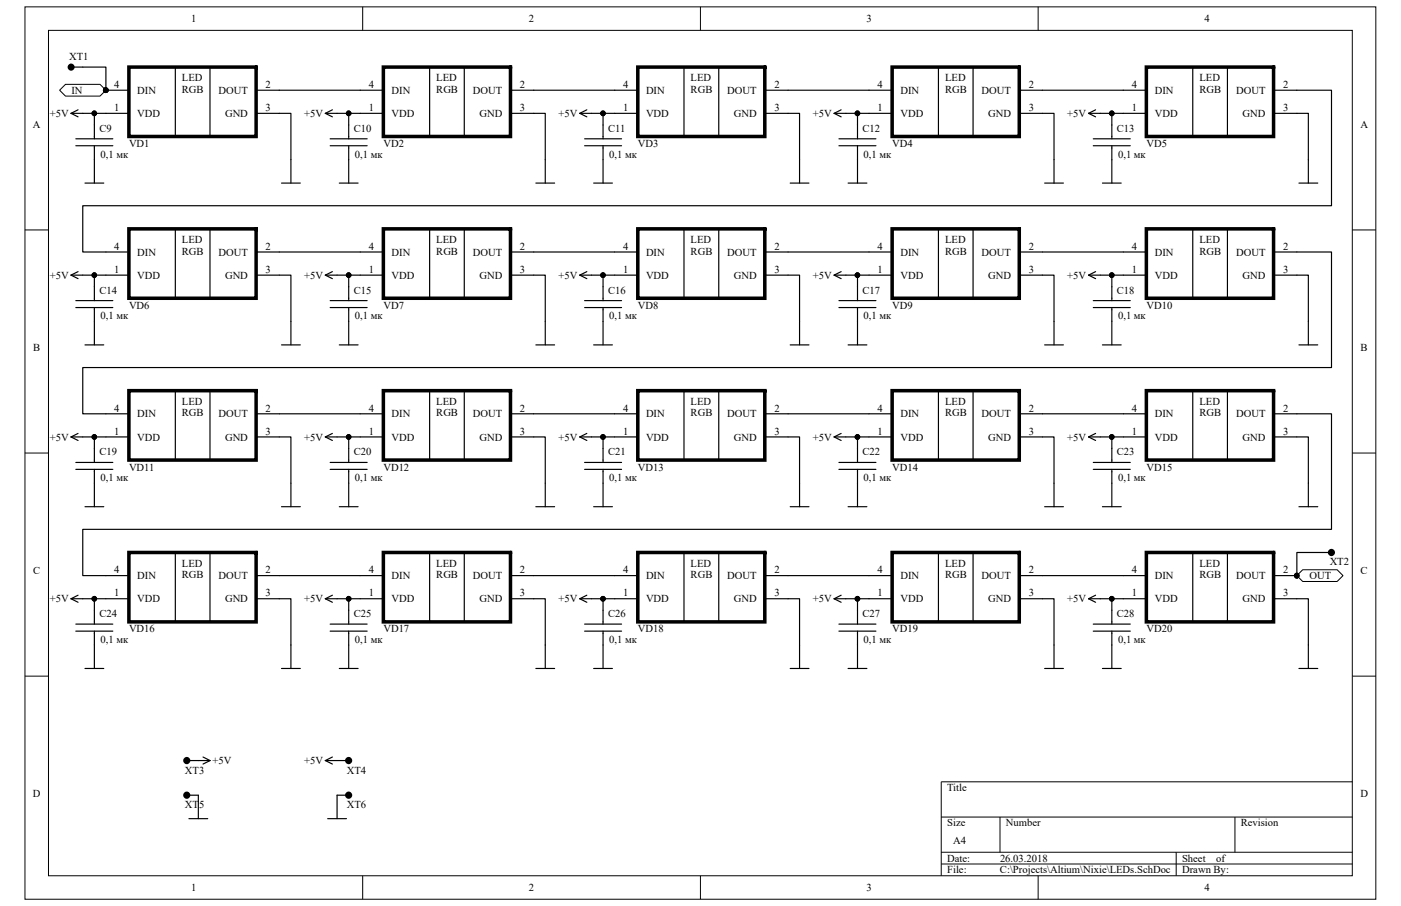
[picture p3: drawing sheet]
<svg xmlns="http://www.w3.org/2000/svg" width="864mm" height="559mm" viewBox="0 0 864 559" stroke-linecap="round" stroke-linejoin="round" font-family="sans-serif">
<path d="M15 4h833v551h-833z" fill="none" stroke="#000" stroke-width=".62"/>
<path d="M30 19h804v521h-804z" fill="#fff"/>
<g fill="none" stroke="#000" stroke-width=".62">
<path d="M30 19h804v521h-804zM224 4v15M432 4v15M640 4v15M15 142h15M834 142h14M15 279h15M834 279h14M15 417h15M834 417h14M834 482h-254v58M580 504h254"/>
<path d="M616 504v22M761 504v22M580 526h254M580 533h254M725 526v14M224 540v15M432 540v15M640 540v15"/>
</g>
<path d="M44 70l4 2M44 70h7M48 68l-4 2M58 77v9M47 90h23M47 86h23M58 90v23M52 113h12" fill="none" stroke="#000" stroke-width=".72"/>
<path d="M37 56l3-4h22l3 4-3 3h-22z" fill-rule="evenodd" fill="#fff"/>
<g fill="none" stroke="#000" stroke-width=".62">
<path d="M37 56l3-4h22l3 4-3 3h-22z"/>
<circle cx="65" cy="56" r="1.5"/>
</g>
<circle cx="65" cy="56" r="1.5" fill="#000"/>
<path d="M79 41v43h79v-43z" fill-rule="evenodd" fill="#fff" stroke="#000" stroke-width="2.2"/>
<g fill="none" stroke="#000" stroke-width=".72">
<path d="M65 56h15M108 41v43M129 41v43M158 56h14M65 70h15M158 70h14M201 70l4 2M201 70h7M205 68l-4 2M215 77v9M179 98v15M204 90h22"/>
<path d="M204 86h22M215 90v23M174 113h11M209 113h12"/>
</g>
<circle cx="65" cy="56" r="1.5" fill="#000"/>
<circle cx="65" cy="56" r="1.5" fill="none" stroke="#000" stroke-width=".62"/>
<path d="M236 41v43h79v-43z" fill-rule="evenodd" fill="#fff" stroke="#000" stroke-width="2.2"/>
<g fill="none" stroke="#000" stroke-width=".72">
<path d="M222 56h14M265 41v43M286 41v43M315 56h14M222 70h14M315 70h14M357 70l5 2M357 70h8M362 68l-5 2M372 77v9M336 98v15M360 90h23"/>
<path d="M360 86h23M372 90v23M330 113h12M366 113h12"/>
</g>
<path d="M393 41v43h78v-43z" fill-rule="evenodd" fill="#fff" stroke="#000" stroke-width="2.2"/>
<g fill="none" stroke="#000" stroke-width=".72">
<path d="M379 56h14M422 41v43M443 41v43M472 56h14M379 70h14M472 70h14M514 70l4 2M514 70h7M518 68l-4 2M529 77v9M493 98v15M517 90h23"/>
<path d="M517 86h23M529 90v23M487 113h12M523 113h11"/>
</g>
<path d="M550 41v43h78v-43z" fill-rule="evenodd" fill="#fff" stroke="#000" stroke-width="2.2"/>
<g fill="none" stroke="#000" stroke-width=".72">
<path d="M536 56h14M578 41v43M600 41v43M628 56h15M536 70h14M628 70h15M671 70l4 2M671 70h7M675 68l-4 2M685 77v9M650 98v15M674 90h23"/>
<path d="M674 86h23M685 90v23M644 113h12M680 113h11"/>
</g>
<path d="M707 41v43h78v-43z" fill-rule="evenodd" fill="#fff" stroke="#000" stroke-width="2.2"/>
<g fill="none" stroke="#000" stroke-width=".72">
<path d="M692 56h15M735 41v43M757 41v43M785 56h14M692 70h15M785 70h14M806 98v15M801 113h11M44 170l4 2M44 170h7M48 168l-4 2M58 177v8"/>
<path d="M47 190h23M47 185h23M58 190v23M52 213h12"/>
</g>
<path d="M79 141v43h79v-43z" fill-rule="evenodd" fill="#fff" stroke="#000" stroke-width="2.2"/>
<g fill="none" stroke="#000" stroke-width=".72">
<path d="M65 155h15M108 141v43M129 141v43M158 155h14M65 170h15M158 170h14M201 170l4 2M201 170h7M205 168l-4 2M215 177v8M179 198v15M204 190h22"/>
<path d="M204 185h22M215 190v23M174 213h11M209 213h12"/>
</g>
<path d="M236 141v43h79v-43z" fill-rule="evenodd" fill="#fff" stroke="#000" stroke-width="2.2"/>
<g fill="none" stroke="#000" stroke-width=".72">
<path d="M222 155h14M265 141v43M286 141v43M315 155h14M222 170h14M315 170h14M357 170l5 2M357 170h8M362 168l-5 2M372 177v8M336 198v15M360 190h23"/>
<path d="M360 185h23M372 190v23M330 213h12M366 213h12"/>
</g>
<path d="M393 141v43h78v-43z" fill-rule="evenodd" fill="#fff" stroke="#000" stroke-width="2.2"/>
<g fill="none" stroke="#000" stroke-width=".72">
<path d="M379 155h14M422 141v43M443 141v43M472 155h14M379 170h14M472 170h14M514 170l4 2M514 170h7M518 168l-4 2M529 177v8M493 198v15M517 190h23"/>
<path d="M517 185h23M529 190v23M487 213h12M523 213h11"/>
</g>
<path d="M550 141v43h78v-43z" fill-rule="evenodd" fill="#fff" stroke="#000" stroke-width="2.2"/>
<g fill="none" stroke="#000" stroke-width=".72">
<path d="M536 155h14M578 141v43M600 141v43M628 155h15M536 170h14M628 170h15M671 170l4 2M671 170h7M675 168l-4 2M685 177v8M650 198v15M674 190h23"/>
<path d="M674 185h23M685 190v23M644 213h12M680 213h11"/>
</g>
<path d="M707 141v43h78v-43z" fill-rule="evenodd" fill="#fff" stroke="#000" stroke-width="2.2"/>
<g fill="none" stroke="#000" stroke-width=".72">
<path d="M692 155h15M735 141v43M757 141v43M785 155h14M692 170h15M785 170h14M806 198v15M801 213h11M44 269l4 3M44 269h7M48 267l-4 2M58 277v8"/>
<path d="M47 289h23M47 285h23M58 289v24M52 313h12"/>
</g>
<path d="M79 241v43h79v-43z" fill-rule="evenodd" fill="#fff" stroke="#000" stroke-width="2.2"/>
<g fill="none" stroke="#000" stroke-width=".72">
<path d="M65 255h15M108 241v43M129 241v43M158 255h14M65 269h15M158 269h14M201 269l4 3M201 269h7M205 267l-4 2M215 277v8M179 298v15M204 289h22"/>
<path d="M204 285h22M215 289v24M174 313h11M209 313h12"/>
</g>
<path d="M236 241v43h79v-43z" fill-rule="evenodd" fill="#fff" stroke="#000" stroke-width="2.2"/>
<g fill="none" stroke="#000" stroke-width=".72">
<path d="M222 255h14M265 241v43M286 241v43M315 255h14M222 269h14M315 269h14M357 269l5 3M357 269h8M362 267l-5 2M372 277v8M336 298v15M360 289h23"/>
<path d="M360 285h23M372 289v24M330 313h12M366 313h12"/>
</g>
<path d="M393 241v43h78v-43z" fill-rule="evenodd" fill="#fff" stroke="#000" stroke-width="2.2"/>
<g fill="none" stroke="#000" stroke-width=".72">
<path d="M379 255h14M422 241v43M443 241v43M472 255h14M379 269h14M472 269h14M514 269l4 3M514 269h7M518 267l-4 2M529 277v8M493 298v15M517 289h23"/>
<path d="M517 285h23M529 289v24M487 313h12M523 313h11"/>
</g>
<path d="M550 241v43h78v-43z" fill-rule="evenodd" fill="#fff" stroke="#000" stroke-width="2.2"/>
<g fill="none" stroke="#000" stroke-width=".72">
<path d="M536 255h14M578 241v43M600 241v43M628 255h15M536 269h14M628 269h15M671 269l4 3M671 269h7M675 267l-4 2M685 277v8M650 298v15M674 289h23"/>
<path d="M674 285h23M685 289v24M644 313h12M680 313h11"/>
</g>
<path d="M707 241v43h78v-43z" fill-rule="evenodd" fill="#fff" stroke="#000" stroke-width="2.2"/>
<g fill="none" stroke="#000" stroke-width=".72">
<path d="M692 255h15M735 241v43M757 241v43M785 255h14M692 269h15M785 269h14M806 298v15M801 313h11M44 369l4 2M44 369h7M48 367l-4 2M58 376v9"/>
<path d="M47 389h23M47 385h23M58 389v23M52 412h12"/>
</g>
<path d="M79 341v43h79v-43z" fill-rule="evenodd" fill="#fff" stroke="#000" stroke-width="2.2"/>
<g fill="none" stroke="#000" stroke-width=".72">
<path d="M65 355h15M108 341v43M129 341v43M158 355h14M65 369h15M158 369h14M201 369l4 2M201 369h7M205 367l-4 2M215 376v9M179 398v14M204 389h22"/>
<path d="M204 385h22M215 389v23M174 412h11M209 412h12"/>
</g>
<path d="M236 341v43h79v-43z" fill-rule="evenodd" fill="#fff" stroke="#000" stroke-width="2.2"/>
<g fill="none" stroke="#000" stroke-width=".72">
<path d="M222 355h14M265 341v43M286 341v43M315 355h14M222 369h14M315 369h14M357 369l5 2M357 369h8M362 367l-5 2M372 376v9M336 398v14M360 389h23"/>
<path d="M360 385h23M372 389v23M330 412h12M366 412h12"/>
</g>
<path d="M393 341v43h78v-43z" fill-rule="evenodd" fill="#fff" stroke="#000" stroke-width="2.2"/>
<g fill="none" stroke="#000" stroke-width=".72">
<path d="M379 355h14M422 341v43M443 341v43M472 355h14M379 369h14M472 369h14M514 369l4 2M514 369h7M518 367l-4 2M529 376v9M493 398v14M517 389h23"/>
<path d="M517 385h23M529 389v23M487 412h12M523 412h11"/>
</g>
<path d="M550 341v43h78v-43z" fill-rule="evenodd" fill="#fff" stroke="#000" stroke-width="2.2"/>
<g fill="none" stroke="#000" stroke-width=".72">
<path d="M536 355h14M578 341v43M600 341v43M628 355h15M536 369h14M628 369h15M671 369l4 2M671 369h7M675 367l-4 2M685 376v9M650 398v14M674 389h23"/>
<path d="M674 385h23M685 389v23M644 412h12M680 412h11"/>
</g>
<path d="M707 341v43h78v-43z" fill-rule="evenodd" fill="#fff" stroke="#000" stroke-width="2.2"/>
<path d="M692 355h15M735 341v43M757 341v43M785 355h14M692 369h15M785 369h14M806 398v14M801 412h11" fill="none" stroke="#000" stroke-width=".72"/>
<circle cx="799" cy="355" r="1.4" fill="#000"/>
<circle cx="799" cy="355" r="1.4" fill="none" stroke="#000" stroke-width=".62"/>
<path d="M799 355l4-4h21l4 4-4 4h-21z" fill-rule="evenodd" fill="#fff"/>
<g fill="none" stroke="#000" stroke-width=".62">
<path d="M799 355l4-4h21l4 4-4 4h-21z"/>
<circle cx="65" cy="56" r="1.5"/>
<circle cx="58" cy="70" r="1.4"/>
<circle cx="58" cy="170" r="1.4"/>
<circle cx="58" cy="269" r="1.4"/>
<circle cx="799" cy="355" r="1.4"/>
<circle cx="58" cy="369" r="1.4"/>
</g>
<g fill="#000">
<circle cx="65" cy="56" r="1.5"/>
<circle cx="58" cy="70" r="1.4"/>
<circle cx="58" cy="170" r="1.4"/>
<circle cx="58" cy="269" r="1.4"/>
<circle cx="799" cy="355" r="1.4"/>
<circle cx="58" cy="369" r="1.4"/>
</g>
<g fill="none" stroke="#000" stroke-width=".72">
<path d="M44 41h21v15M172 56h50M329 56h50M486 56h50M643 56h49M799 56h22v71h-770v28h14M51 70h14M58 70v7M172 70h7v28M208 70h14M215 70v7M329 70h7v28"/>
<path d="M365 70h14M372 70v7M486 70h7v28M521 70h15M529 70v7M643 70h7v28M678 70h14M685 70v7M799 70h7v28M172 155h50M329 155h50M486 155h50"/>
<path d="M643 155h49M799 155h22v72h-770v28h14M51 170h14M58 170v7M172 170h7v28M208 170h14M215 170v7M329 170h7v28M365 170h14M372 170v7M486 170h7v28M521 170h15"/>
<path d="M529 170v7M643 170h7v28M678 170h14M685 170v7M799 170h7v28M172 255h50M329 255h50M486 255h50M643 255h49M799 255h22v71h-770v29h14M51 269h14M58 269v8"/>
<path d="M172 269h7v29M208 269h14M215 269v8M329 269h7v29M365 269h14M372 269v8M486 269h7v29M521 269h15M529 269v8M643 269h7v29M678 269h14M685 269v8"/>
<path d="M799 269h7v29M172 355h50M329 355h50M486 355h50M643 355h49M821 341h-22v14M51 369h14M58 369v7M172 369h7v29M208 369h14M215 369v7M329 369h7v29"/>
<path d="M365 369h14M372 369v7M486 369h7v29M521 369h15M529 369v7M643 369h7v29M678 369h14M685 369v7M799 369h7v29M115 469h14M125 467l4 2M129 469l-4 2"/>
<path d="M201 469l4 2M201 469h14M205 467l-4 2M115 490h7v15M215 490h-7v15M116 505h12M202 505h12"/>
</g>
<g fill="none" stroke="#000" stroke-width="2.2">
<circle cx="44" cy="41" r="1.1"/>
<circle cx="821" cy="341" r="1.1"/>
<circle cx="115" cy="469" r="1.1"/>
<circle cx="215" cy="469" r="1.1"/>
<circle cx="115" cy="490" r="1.1"/>
<circle cx="215" cy="490" r="1.1"/>
</g>
<g fill="#000" stroke="#000" stroke-width=".62">
<circle cx="215" cy="70" r="1.4"/>
<circle cx="372" cy="70" r="1.4"/>
<circle cx="529" cy="70" r="1.4"/>
<circle cx="685" cy="70" r="1.4"/>
<circle cx="215" cy="170" r="1.4"/>
<circle cx="372" cy="170" r="1.4"/>
<circle cx="529" cy="170" r="1.4"/>
<circle cx="685" cy="170" r="1.4"/>
<circle cx="215" cy="269" r="1.4"/>
<circle cx="372" cy="269" r="1.4"/>
<circle cx="529" cy="269" r="1.4"/>
<circle cx="685" cy="269" r="1.4"/>
<circle cx="215" cy="369" r="1.4"/>
<circle cx="372" cy="369" r="1.4"/>
<circle cx="529" cy="369" r="1.4"/>
<circle cx="685" cy="369" r="1.4"/>
</g>
<g font-size="6.5">
<text x="118" y="14">1</text>
<text x="326" y="14">2</text>
<text x="534" y="14">3</text>
<text x="742" y="14">4</text>
<text x="43" y="37">XT1</text>
<text x="112" y="50">LED</text>
<text x="269" y="50">LED</text>
<text x="426" y="50">LED</text>
<text x="583" y="50">LED</text>
<text x="739" y="50">LED</text>
<text x="44" y="58">IN</text>
<text x="70" y="54">4</text>
<text x="85" y="58">DIN</text>
<text x="112" y="57">RGB</text>
<text x="135" y="58">DOUT</text>
<text x="164" y="54">2</text>
<text x="227" y="54">4</text>
<text x="241" y="58">DIN</text>
<text x="269" y="57">RGB</text>
<text x="292" y="58">DOUT</text>
<text x="321" y="54">2</text>
<text x="384" y="54">4</text>
<text x="398" y="58">DIN</text>
<text x="426" y="57">RGB</text>
<text x="448" y="58">DOUT</text>
<text x="477" y="54">2</text>
<text x="541" y="54">4</text>
<text x="555" y="58">DIN</text>
<text x="583" y="57">RGB</text>
<text x="605" y="58">DOUT</text>
<text x="634" y="54">2</text>
<text x="698" y="54">4</text>
<text x="712" y="58">DIN</text>
<text x="739" y="57">RGB</text>
<text x="762" y="58">DOUT</text>
<text x="791" y="54">2</text>
<text x="70" y="69">1</text>
<text x="164" y="69">3</text>
<text x="227" y="69">1</text>
<text x="321" y="69">3</text>
<text x="384" y="69">1</text>
<text x="477" y="69">3</text>
<text x="541" y="69">1</text>
<text x="634" y="69">3</text>
<text x="698" y="69">1</text>
<text x="791" y="69">3</text>
<text x="31" y="72">+5V</text>
<text x="85" y="72">VDD</text>
<text x="139" y="72">GND</text>
<text x="187" y="72">+5V</text>
<text x="241" y="72">VDD</text>
<text x="296" y="72">GND</text>
<text x="344" y="72">+5V</text>
<text x="398" y="72">VDD</text>
<text x="452" y="72">GND</text>
<text x="501" y="72">+5V</text>
<text x="555" y="72">VDD</text>
<text x="609" y="72">GND</text>
<text x="658" y="72">+5V</text>
<text x="712" y="72">VDD</text>
<text x="766" y="72">GND</text>
<text x="20" y="79">A</text>
<text x="61" y="81">C9</text>
<text x="218" y="81">C10</text>
<text x="375" y="81">C11</text>
<text x="532" y="81">C12</text>
<text x="688" y="81">C13</text>
<text x="839" y="79">A</text>
<text x="80" y="91">VD1</text>
<text x="236" y="91">VD2</text>
<text x="393" y="91">VD3</text>
<text x="550" y="91">VD4</text>
<text x="707" y="91">VD5</text>
<text x="62" y="97">0,1 мк</text>
<text x="219" y="97">0,1 мк</text>
<text x="376" y="97">0,1 мк</text>
<text x="532" y="97">0,1 мк</text>
<text x="689" y="97">0,1 мк</text>
<text x="112" y="150">LED</text>
<text x="269" y="150">LED</text>
<text x="426" y="150">LED</text>
<text x="583" y="150">LED</text>
<text x="739" y="150">LED</text>
<text x="70" y="154">4</text>
<text x="164" y="154">2</text>
<text x="227" y="154">4</text>
<text x="321" y="154">2</text>
<text x="384" y="154">4</text>
<text x="477" y="154">2</text>
<text x="541" y="154">4</text>
<text x="634" y="154">2</text>
<text x="698" y="154">4</text>
<text x="791" y="154">2</text>
<text x="85" y="158">DIN</text>
<text x="112" y="157">RGB</text>
<text x="135" y="158">DOUT</text>
<text x="241" y="158">DIN</text>
<text x="269" y="157">RGB</text>
<text x="292" y="158">DOUT</text>
<text x="398" y="158">DIN</text>
<text x="426" y="157">RGB</text>
<text x="448" y="158">DOUT</text>
<text x="555" y="158">DIN</text>
<text x="583" y="157">RGB</text>
<text x="605" y="158">DOUT</text>
<text x="712" y="158">DIN</text>
<text x="739" y="157">RGB</text>
<text x="762" y="158">DOUT</text>
<text x="31" y="172">+5V</text>
<text x="70" y="168">1</text>
<text x="85" y="172">VDD</text>
<text x="139" y="172">GND</text>
<text x="164" y="168">3</text>
<text x="187" y="172">+5V</text>
<text x="227" y="168">1</text>
<text x="241" y="172">VDD</text>
<text x="296" y="172">GND</text>
<text x="321" y="168">3</text>
<text x="344" y="172">+5V</text>
<text x="384" y="168">1</text>
<text x="398" y="172">VDD</text>
<text x="452" y="172">GND</text>
<text x="477" y="168">3</text>
<text x="501" y="172">+5V</text>
<text x="541" y="168">1</text>
<text x="555" y="172">VDD</text>
<text x="609" y="172">GND</text>
<text x="634" y="168">3</text>
<text x="658" y="172">+5V</text>
<text x="698" y="168">1</text>
<text x="712" y="172">VDD</text>
<text x="766" y="172">GND</text>
<text x="791" y="168">3</text>
<text x="61" y="181">C14</text>
<text x="218" y="181">C15</text>
<text x="375" y="181">C16</text>
<text x="532" y="181">C17</text>
<text x="688" y="181">C18</text>
<text x="80" y="191">VD6</text>
<text x="236" y="191">VD7</text>
<text x="393" y="191">VD8</text>
<text x="550" y="191">VD9</text>
<text x="707" y="191">VD10</text>
<text x="62" y="197">0,1 мк</text>
<text x="219" y="197">0,1 мк</text>
<text x="376" y="197">0,1 мк</text>
<text x="532" y="197">0,1 мк</text>
<text x="689" y="197">0,1 мк</text>
<text x="20" y="216">B</text>
<text x="839" y="216">B</text>
<text x="112" y="250">LED</text>
<text x="269" y="250">LED</text>
<text x="426" y="250">LED</text>
<text x="583" y="250">LED</text>
<text x="739" y="250">LED</text>
<text x="70" y="254">4</text>
<text x="85" y="257">DIN</text>
<text x="112" y="257">RGB</text>
<text x="135" y="257">DOUT</text>
<text x="164" y="254">2</text>
<text x="227" y="254">4</text>
<text x="241" y="257">DIN</text>
<text x="269" y="257">RGB</text>
<text x="292" y="257">DOUT</text>
<text x="321" y="254">2</text>
<text x="384" y="254">4</text>
<text x="398" y="257">DIN</text>
<text x="426" y="257">RGB</text>
<text x="448" y="257">DOUT</text>
<text x="477" y="254">2</text>
<text x="541" y="254">4</text>
<text x="555" y="257">DIN</text>
<text x="583" y="257">RGB</text>
<text x="605" y="257">DOUT</text>
<text x="634" y="254">2</text>
<text x="698" y="254">4</text>
<text x="712" y="257">DIN</text>
<text x="739" y="257">RGB</text>
<text x="762" y="257">DOUT</text>
<text x="791" y="254">2</text>
<text x="70" y="268">1</text>
<text x="164" y="268">3</text>
<text x="227" y="268">1</text>
<text x="321" y="268">3</text>
<text x="384" y="268">1</text>
<text x="477" y="268">3</text>
<text x="541" y="268">1</text>
<text x="634" y="268">3</text>
<text x="698" y="268">1</text>
<text x="791" y="268">3</text>
<text x="31" y="272">+5V</text>
<text x="85" y="272">VDD</text>
<text x="139" y="272">GND</text>
<text x="187" y="272">+5V</text>
<text x="241" y="272">VDD</text>
<text x="296" y="272">GND</text>
<text x="344" y="272">+5V</text>
<text x="398" y="272">VDD</text>
<text x="452" y="272">GND</text>
<text x="501" y="272">+5V</text>
<text x="555" y="272">VDD</text>
<text x="609" y="272">GND</text>
<text x="658" y="272">+5V</text>
<text x="712" y="272">VDD</text>
<text x="766" y="272">GND</text>
<text x="61" y="281">C19</text>
<text x="218" y="281">C20</text>
<text x="375" y="281">C21</text>
<text x="532" y="281">C22</text>
<text x="688" y="281">C23</text>
<text x="80" y="290">VD11</text>
<text x="236" y="290">VD12</text>
<text x="393" y="290">VD13</text>
<text x="550" y="290">VD14</text>
<text x="707" y="290">VD15</text>
<text x="62" y="297">0,1 мк</text>
<text x="219" y="297">0,1 мк</text>
<text x="376" y="297">0,1 мк</text>
<text x="532" y="297">0,1 мк</text>
<text x="689" y="297">0,1 мк</text>
<text x="70" y="354">4</text>
<text x="112" y="350">LED</text>
<text x="164" y="354">2</text>
<text x="227" y="354">4</text>
<text x="269" y="350">LED</text>
<text x="321" y="354">2</text>
<text x="384" y="354">4</text>
<text x="426" y="350">LED</text>
<text x="477" y="354">2</text>
<text x="541" y="354">4</text>
<text x="583" y="350">LED</text>
<text x="634" y="354">2</text>
<text x="698" y="354">4</text>
<text x="739" y="350">LED</text>
<text x="791" y="354">2</text>
<text x="820" y="349">XT2</text>
<text x="20" y="354">C</text>
<text x="85" y="357">DIN</text>
<text x="112" y="357">RGB</text>
<text x="135" y="357">DOUT</text>
<text x="241" y="357">DIN</text>
<text x="269" y="357">RGB</text>
<text x="292" y="357">DOUT</text>
<text x="398" y="357">DIN</text>
<text x="426" y="357">RGB</text>
<text x="448" y="357">DOUT</text>
<text x="555" y="357">DIN</text>
<text x="583" y="357">RGB</text>
<text x="605" y="357">DOUT</text>
<text x="712" y="357">DIN</text>
<text x="739" y="357">RGB</text>
<text x="762" y="357">DOUT</text>
<text x="807" y="357">OUT</text>
<text x="839" y="354">C</text>
<text x="31" y="372">+5V</text>
<text x="70" y="368">1</text>
<text x="85" y="372">VDD</text>
<text x="139" y="372">GND</text>
<text x="164" y="368">3</text>
<text x="187" y="372">+5V</text>
<text x="227" y="368">1</text>
<text x="241" y="372">VDD</text>
<text x="296" y="372">GND</text>
<text x="321" y="368">3</text>
<text x="344" y="372">+5V</text>
<text x="384" y="368">1</text>
<text x="398" y="372">VDD</text>
<text x="452" y="372">GND</text>
<text x="477" y="368">3</text>
<text x="501" y="372">+5V</text>
<text x="541" y="368">1</text>
<text x="555" y="372">VDD</text>
<text x="609" y="372">GND</text>
<text x="634" y="368">3</text>
<text x="658" y="372">+5V</text>
<text x="698" y="368">1</text>
<text x="712" y="372">VDD</text>
<text x="766" y="372">GND</text>
<text x="791" y="368">3</text>
<text x="61" y="381">C24</text>
<text x="218" y="381">C25</text>
<text x="375" y="381">C26</text>
<text x="532" y="381">C27</text>
<text x="688" y="381">C28</text>
<text x="80" y="390">VD16</text>
<text x="236" y="390">VD17</text>
<text x="393" y="390">VD18</text>
<text x="550" y="390">VD19</text>
<text x="707" y="390">VD20</text>
<text x="62" y="397">0,1 мк</text>
<text x="219" y="397">0,1 мк</text>
<text x="376" y="397">0,1 мк</text>
<text x="532" y="397">0,1 мк</text>
<text x="689" y="397">0,1 мк</text>
<text x="131" y="471">+5V</text>
<text x="187" y="471">+5V</text>
<text x="114" y="477">XT3</text>
<text x="214" y="477">XT4</text>
<text x="20" y="492">D</text>
<text x="584" y="488">Title</text>
<text x="839" y="492">D</text>
<text x="114" y="498">XT5</text>
<text x="214" y="498">XT6</text>
<text x="584" y="510">Size</text>
<text x="620" y="510">Number</text>
<text x="765" y="510">Revision</text>
<text x="587" y="521">A4</text>
<text x="584" y="531">Date:</text>
<text x="616" y="531">26.03.2018</text>
<text x="729" y="531">Sheet</text>
<text x="750" y="531">of</text>
<text x="584" y="539">File:</text>
<text x="616" y="539">C:\Projects\Altium\Nixie\LEDs.SchDoc</text>
<text x="729" y="539">Drawn By:</text>
<text x="118" y="550">1</text>
<text x="326" y="550">2</text>
<text x="534" y="550">3</text>
<text x="742" y="550">4</text>
</g>
</svg>
